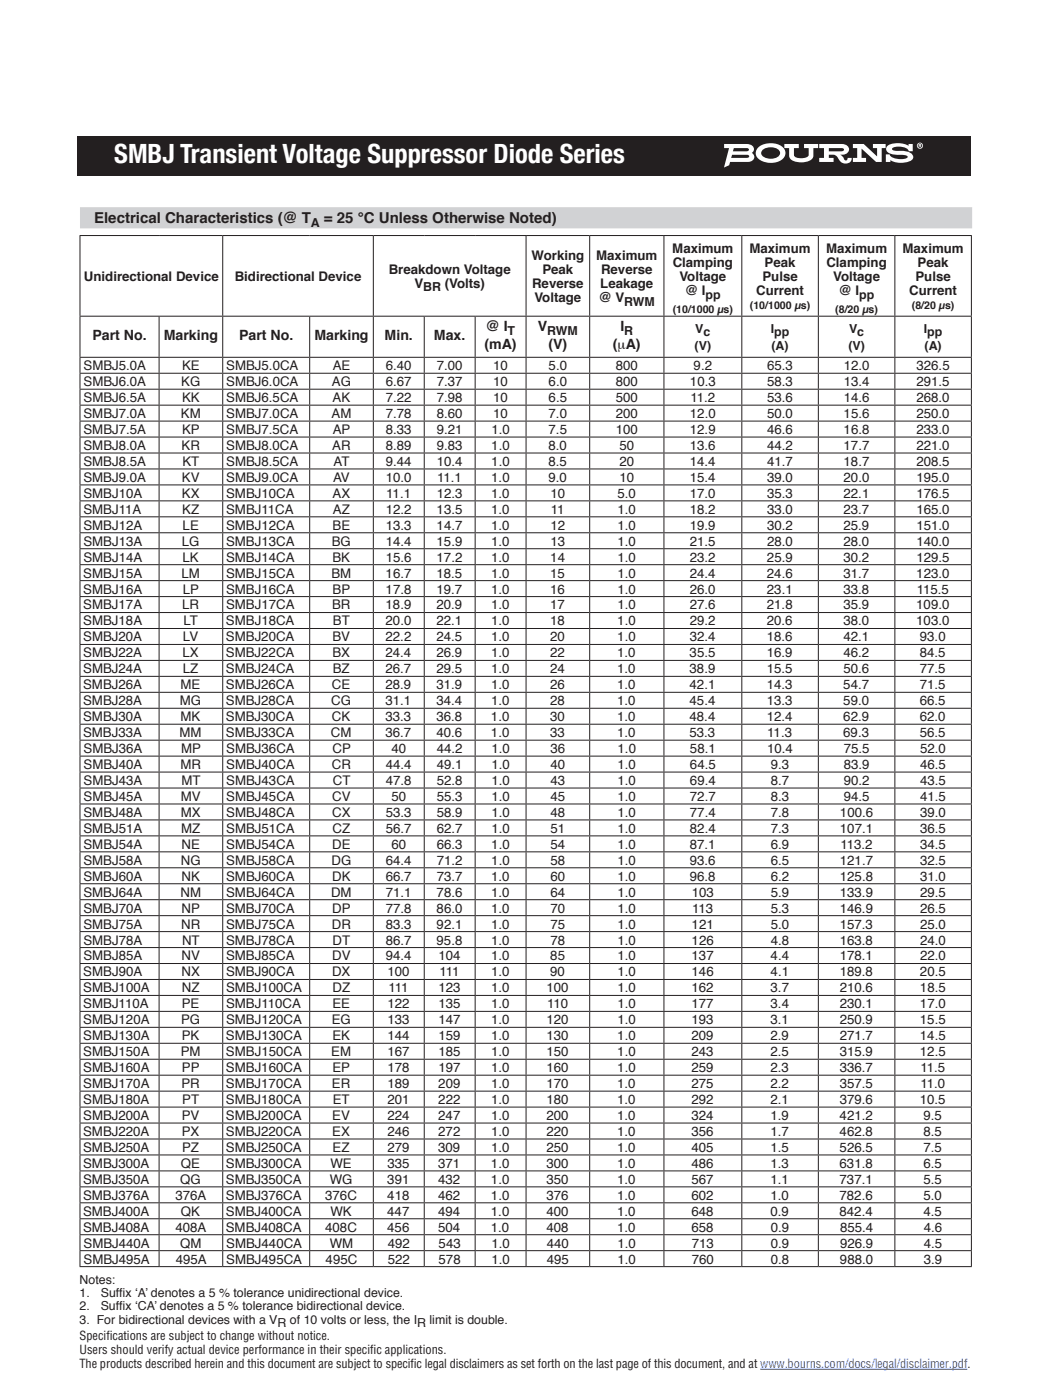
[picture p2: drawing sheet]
<svg xmlns="http://www.w3.org/2000/svg" width="210mm" height="279mm" viewBox="0 0 210 279" stroke-linecap="round" stroke-linejoin="round" font-family="sans-serif">
<path d="M15.4 27.2h178.4v7.9h-178.4z" fill="#231f20"/>
<path d="M16 43.5h178" fill="none" stroke="#d1d2d4" stroke-width="4.2" stroke-linecap="butt"/>
<g fill="none" stroke="#231f20" stroke-width=".2">
<path d="M15.9 47h178.1M16 47.1v15.9M44.4 47.1v15.9M74.5 47.1v15.9M105 47.1v15.9M117.7 47.1v15.9M132.5 47.1v15.9M148 47.1v15.9M163.3 47.1v15.9M178.6 47.1v15.9M193.9 47.1v15.9M15.9 63.1h178.1"/>
<path d="M15.9 71.3h178.1M15.9 74.5h178.1M15.9 77.7h178.1M16 63.2v8M16 71.4v3M16 74.6v3M16 77.8v3M31.7 63.2v8M31.7 71.4v3M31.7 74.6v3M31.7 77.8v3M44.4 63.2v8"/>
<path d="M44.4 71.4v3M44.4 74.6v3M44.4 77.8v3M61.8 63.2v8M61.8 71.4v3M61.8 74.6v3M61.8 77.8v3M74.5 63.2v8M74.5 71.4v3M74.5 74.6v3M74.5 77.8v3M84.7 63.2v8"/>
<path d="M84.7 71.4v3M84.7 74.6v3M84.7 77.8v3M94.8 63.2v8M94.8 71.4v3M94.8 74.6v3M94.8 77.8v3M105 63.2v8M105 71.4v3M105 74.6v3M105 77.8v3M117.7 63.2v8"/>
<path d="M117.7 71.4v3M117.7 74.6v3M117.7 77.8v3M132.5 63.2v8M132.5 71.4v3M132.5 74.6v3M132.5 77.8v3M148 63.2v8M148 71.4v3M148 74.6v3M148 77.8v3M163.3 63.2v8"/>
<path d="M163.3 71.4v3M163.3 74.6v3M163.3 77.8v3M178.6 63.2v8M178.6 71.4v3M178.6 74.6v3M178.6 77.8v3M193.9 63.2v8M193.9 71.4v3M193.9 74.6v3M193.9 77.8v3M15.9 80.9h178.1"/>
<path d="M15.9 84h178.1M15.9 87.2h178.1M15.9 90.4h178.1M15.9 93.6h178.1M15.9 96.8h178.1M15.9 100h178.1M16 80.9v3.1M16 84.1v3M16 87.3v3M16 90.5v3M16 93.7v3M16 96.9v3"/>
<path d="M31.7 80.9v3.1M31.7 84.1v3M31.7 87.3v3M31.7 90.5v3M31.7 93.7v3M31.7 96.9v3M44.4 80.9v3.1M44.4 84.1v3M44.4 87.3v3M44.4 90.5v3M44.4 93.7v3M44.4 96.9v3"/>
<path d="M61.8 80.9v3.1M61.8 84.1v3M61.8 87.3v3M61.8 90.5v3M61.8 93.7v3M61.8 96.9v3M74.5 80.9v3.1M74.5 84.1v3M74.5 87.3v3M74.5 90.5v3M74.5 93.7v3M74.5 96.9v3"/>
<path d="M84.7 80.9v3.1M84.7 84.1v3M84.7 87.3v3M84.7 90.5v3M84.7 93.7v3M84.7 96.9v3M94.8 80.9v3.1M94.8 84.1v3M94.8 87.3v3M94.8 90.5v3M94.8 93.7v3M94.8 96.9v3"/>
<path d="M105 80.9v3.1M105 84.1v3M105 87.3v3M105 90.5v3M105 93.7v3M105 96.9v3M117.7 80.9v3.1M117.7 84.1v3M117.7 87.3v3M117.7 90.5v3M117.7 93.7v3M117.7 96.9v3"/>
<path d="M132.5 80.9v3.1M132.5 84.1v3M132.5 87.3v3M132.5 90.5v3M132.5 93.7v3M132.5 96.9v3M148 80.9v3.1M148 84.1v3M148 87.3v3M148 90.5v3M148 93.7v3M148 96.9v3"/>
<path d="M163.3 80.9v3.1M163.3 84.1v3M163.3 87.3v3M163.3 90.5v3M163.3 93.7v3M163.3 96.9v3M178.6 80.9v3.1M178.6 84.1v3M178.6 87.3v3M178.6 90.5v3M178.6 93.7v3M178.6 96.9v3"/>
<path d="M193.9 80.9v3.1M193.9 84.1v3M193.9 87.3v3M193.9 90.5v3M193.9 93.7v3M193.9 96.9v3M15.9 103.1h178.1M15.9 106.3h178.1M15.9 109.5h178.1M15.9 112.7h178.1M15.9 115.9h178.1M15.9 119.1h178.1"/>
<path d="M16 100v3.1M16 103.2v3M16 106.4v3M16 109.6v3M16 112.8v3M16 116v3M16 119.2v3M31.7 100v3.1M31.7 103.2v3M31.7 106.4v3M31.7 109.6v3M31.7 112.8v3"/>
<path d="M31.7 116v3M31.7 119.2v3M44.4 100v3.1M44.4 103.2v3M44.4 106.4v3M44.4 109.6v3M44.4 112.8v3M44.4 116v3M44.4 119.2v3M61.8 100v3.1M61.8 103.2v3M61.8 106.4v3"/>
<path d="M61.8 109.6v3M61.8 112.8v3M61.8 116v3M61.8 119.2v3M74.5 100v3.1M74.5 103.2v3M74.5 106.4v3M74.5 109.6v3M74.5 112.8v3M74.5 116v3M74.5 119.2v3M84.7 100v3.1"/>
<path d="M84.7 103.2v3M84.7 106.4v3M84.7 109.6v3M84.7 112.8v3M84.7 116v3M84.7 119.2v3M94.8 100v3.1M94.8 103.2v3M94.8 106.4v3M94.8 109.6v3M94.8 112.8v3M94.8 116v3"/>
<path d="M94.8 119.2v3M105 100v3.1M105 103.2v3M105 106.4v3M105 109.6v3M105 112.8v3M105 116v3M105 119.2v3M117.7 100v3.1M117.7 103.2v3M117.7 106.4v3M117.7 109.6v3"/>
<path d="M117.7 112.8v3M117.7 116v3M117.7 119.2v3M132.5 100v3.1M132.5 103.2v3M132.5 106.4v3M132.5 109.6v3M132.5 112.8v3M132.5 116v3M132.5 119.2v3M148 100v3.1M148 103.2v3"/>
<path d="M148 106.4v3M148 109.6v3M148 112.8v3M148 116v3M148 119.2v3M163.3 100v3.1M163.3 103.2v3M163.3 106.4v3M163.3 109.6v3M163.3 112.8v3M163.3 116v3M163.3 119.2v3"/>
<path d="M178.6 100v3.1M178.6 103.2v3M178.6 106.4v3M178.6 109.6v3M178.6 112.8v3M178.6 116v3M178.6 119.2v3M193.9 100v3.1M193.9 103.2v3M193.9 106.4v3M193.9 109.6v3M193.9 112.8v3"/>
<path d="M193.9 116v3M193.9 119.2v3M15.9 122.2h178.1M15.9 125.4h178.1M15.9 128.6h178.1M15.9 131.8h178.1M15.9 135h178.1M15.9 138.2h178.1M16 122.3v3M16 125.5v3M16 128.7v3M16 131.9v3"/>
<path d="M16 135.1v3M16 138.3v3M31.7 122.3v3M31.7 125.5v3M31.7 128.7v3M31.7 131.9v3M31.7 135.1v3M31.7 138.3v3M44.4 122.3v3M44.4 125.5v3M44.4 128.7v3M44.4 131.9v3"/>
<path d="M44.4 135.1v3M44.4 138.3v3M61.8 122.3v3M61.8 125.5v3M61.8 128.7v3M61.8 131.9v3M61.8 135.1v3M61.8 138.3v3M74.5 122.3v3M74.5 125.5v3M74.5 128.7v3M74.5 131.9v3"/>
<path d="M74.5 135.1v3M74.5 138.3v3M84.7 122.3v3M84.7 125.5v3M84.7 128.7v3M84.7 131.9v3M84.7 135.1v3M84.7 138.3v3M94.8 122.3v3M94.8 125.5v3M94.8 128.7v3M94.8 131.9v3"/>
<path d="M94.8 135.1v3M94.8 138.3v3M105 122.3v3M105 125.5v3M105 128.7v3M105 131.9v3M105 135.1v3M105 138.3v3M117.7 122.3v3M117.7 125.5v3M117.7 128.7v3M117.7 131.9v3"/>
<path d="M117.7 135.1v3M117.7 138.3v3M132.5 122.3v3M132.5 125.5v3M132.5 128.7v3M132.5 131.9v3M132.5 135.1v3M132.5 138.3v3M148 122.3v3M148 125.5v3M148 128.7v3M148 131.9v3"/>
<path d="M148 135.1v3M148 138.3v3M163.3 122.3v3M163.3 125.5v3M163.3 128.7v3M163.3 131.9v3M163.3 135.1v3M163.3 138.3v3M178.6 122.3v3M178.6 125.5v3M178.6 128.7v3M178.6 131.9v3"/>
<path d="M178.6 135.1v3M178.6 138.3v3M193.9 122.3v3M193.9 125.5v3M193.9 128.7v3M193.9 131.9v3M193.9 135.1v3M193.9 138.3v3M15.9 141.3h178.1M15.9 144.5h178.1M15.9 147.7h178.1M15.9 150.9h178.1"/>
<path d="M15.9 154.1h178.1M15.9 157.3h178.1M16 141.4v3M16 144.6v3M16 147.8v3M16 151v3M16 154.2v3M16 157.4v3M31.7 141.4v3M31.7 144.6v3M31.7 147.8v3M31.7 151v3"/>
<path d="M31.7 154.2v3M31.7 157.4v3M44.4 141.4v3M44.4 144.6v3M44.4 147.8v3M44.4 151v3M44.4 154.2v3M44.4 157.4v3M61.8 141.4v3M61.8 144.6v3M61.8 147.8v3M61.8 151v3"/>
<path d="M61.8 154.2v3M61.8 157.4v3M74.5 141.4v3M74.5 144.6v3M74.5 147.8v3M74.5 151v3M74.5 154.2v3M74.5 157.4v3M84.7 141.4v3M84.7 144.6v3M84.7 147.8v3M84.7 151v3"/>
<path d="M84.7 154.2v3M84.7 157.4v3M94.8 141.4v3M94.8 144.6v3M94.8 147.8v3M94.8 151v3M94.8 154.2v3M94.8 157.4v3M105 141.4v3M105 144.6v3M105 147.8v3M105 151v3"/>
<path d="M105 154.2v3M105 157.4v3M117.7 141.4v3M117.7 144.6v3M117.7 147.8v3M117.7 151v3M117.7 154.2v3M117.7 157.4v3M132.5 141.4v3M132.5 144.6v3M132.5 147.8v3M132.5 151v3"/>
<path d="M132.5 154.2v3M132.5 157.4v3M148 141.4v3M148 144.6v3M148 147.8v3M148 151v3M148 154.2v3M148 157.4v3M163.3 141.4v3M163.3 144.6v3M163.3 147.8v3M163.3 151v3"/>
<path d="M163.3 154.2v3M163.3 157.4v3M178.6 141.4v3M178.6 144.6v3M178.6 147.8v3M178.6 151v3M178.6 154.2v3M178.6 157.4v3M193.9 141.4v3M193.9 144.6v3M193.9 147.8v3M193.9 151v3"/>
<path d="M193.9 154.2v3M193.9 157.4v3M15.9 160.5h178.1M15.9 163.6h178.1M15.9 166.8h178.1M15.9 170h178.1M15.9 173.2h178.1M15.9 176.4h178.1M15.9 179.6h178.1M16 160.5v3M16 163.7v3M16 166.9v3"/>
<path d="M16 170.1v3M16 173.3v3M16 176.5v3M16 179.6v3.1M31.7 160.5v3M31.7 163.7v3M31.7 166.9v3M31.7 170.1v3M31.7 173.3v3M31.7 176.5v3M31.7 179.6v3.1M44.4 160.5v3"/>
<path d="M44.4 163.7v3M44.4 166.9v3M44.4 170.1v3M44.4 173.3v3M44.4 176.5v3M44.4 179.6v3.1M61.8 160.5v3M61.8 163.7v3M61.8 166.9v3M61.8 170.1v3M61.8 173.3v3M61.8 176.5v3"/>
<path d="M61.8 179.6v3.1M74.5 160.5v3M74.5 163.7v3M74.5 166.9v3M74.5 170.1v3M74.5 173.3v3M74.5 176.5v3M74.5 179.6v3.1M84.7 160.5v3M84.7 163.7v3M84.7 166.9v3M84.7 170.1v3"/>
<path d="M84.7 173.3v3M84.7 176.5v3M84.7 179.6v3.1M94.8 160.5v3M94.8 163.7v3M94.8 166.9v3M94.8 170.1v3M94.8 173.3v3M94.8 176.5v3M94.8 179.6v3.1M105 160.5v3M105 163.7v3"/>
<path d="M105 166.9v3M105 170.1v3M105 173.3v3M105 176.5v3M105 179.6v3.1M117.7 160.5v3M117.7 163.7v3M117.7 166.9v3M117.7 170.1v3M117.7 173.3v3M117.7 176.5v3M117.7 179.6v3.1"/>
<path d="M132.5 160.5v3M132.5 163.7v3M132.5 166.9v3M132.5 170.1v3M132.5 173.3v3M132.5 176.5v3M132.5 179.6v3.1M148 160.5v3M148 163.7v3M148 166.9v3M148 170.1v3M148 173.3v3"/>
<path d="M148 176.5v3M148 179.6v3.1M163.3 160.5v3M163.3 163.7v3M163.3 166.9v3M163.3 170.1v3M163.3 173.3v3M163.3 176.5v3M163.3 179.6v3.1M178.6 160.5v3M178.6 163.7v3M178.6 166.9v3"/>
<path d="M178.6 170.1v3M178.6 173.3v3M178.6 176.5v3M178.6 179.6v3.1M193.9 160.5v3M193.9 163.7v3M193.9 166.9v3M193.9 170.1v3M193.9 173.3v3M193.9 176.5v3M193.9 179.6v3.1M15.9 182.7h178.1"/>
<path d="M15.9 185.9h178.1M15.9 189.1h178.1M15.9 192.3h178.1M15.9 195.5h178.1M15.9 198.7h178.1M16 182.8v3M16 186v3M16 189.2v3M16 192.4v3M16 195.6v3M16 198.7v3.1M31.7 182.8v3"/>
<path d="M31.7 186v3M31.7 189.2v3M31.7 192.4v3M31.7 195.6v3M31.7 198.7v3.1M44.4 182.8v3M44.4 186v3M44.4 189.2v3M44.4 192.4v3M44.4 195.6v3M44.4 198.7v3.1M61.8 182.8v3"/>
<path d="M61.8 186v3M61.8 189.2v3M61.8 192.4v3M61.8 195.6v3M61.8 198.7v3.1M74.5 182.8v3M74.5 186v3M74.5 189.2v3M74.5 192.4v3M74.5 195.6v3M74.5 198.7v3.1M84.7 182.8v3"/>
<path d="M84.7 186v3M84.7 189.2v3M84.7 192.4v3M84.7 195.6v3M84.7 198.7v3.1M94.8 182.8v3M94.8 186v3M94.8 189.2v3M94.8 192.4v3M94.8 195.6v3M94.8 198.7v3.1M105 182.8v3"/>
<path d="M105 186v3M105 189.2v3M105 192.4v3M105 195.6v3M105 198.7v3.1M117.7 182.8v3M117.7 186v3M117.7 189.2v3M117.7 192.4v3M117.7 195.6v3M117.7 198.7v3.1M132.5 182.8v3"/>
<path d="M132.5 186v3M132.5 189.2v3M132.5 192.4v3M132.5 195.6v3M132.5 198.7v3.1M148 182.8v3M148 186v3M148 189.2v3M148 192.4v3M148 195.6v3M148 198.7v3.1M163.3 182.8v3"/>
<path d="M163.3 186v3M163.3 189.2v3M163.3 192.4v3M163.3 195.6v3M163.3 198.7v3.1M178.6 182.8v3M178.6 186v3M178.6 189.2v3M178.6 192.4v3M178.6 195.6v3M178.6 198.7v3.1M193.9 182.8v3"/>
<path d="M193.9 186v3M193.9 189.2v3M193.9 192.4v3M193.9 195.6v3M193.9 198.7v3.1M15.9 201.8h178.1M15.9 205h178.1M15.9 208.2h178.1M15.9 211.4h178.1M15.9 214.6h178.1M15.9 217.8h178.1M16 201.9v3"/>
<path d="M16 205.1v3M16 208.3v3M16 211.5v3M16 214.7v3M16 217.8v3.1M31.7 201.9v3M31.7 205.1v3M31.7 208.3v3M31.7 211.5v3M31.7 214.7v3M31.7 217.8v3.1M44.4 201.9v3"/>
<path d="M44.4 205.1v3M44.4 208.3v3M44.4 211.5v3M44.4 214.7v3M44.4 217.8v3.1M61.8 201.9v3M61.8 205.1v3M61.8 208.3v3M61.8 211.5v3M61.8 214.7v3M61.8 217.8v3.1M74.5 201.9v3"/>
<path d="M74.5 205.1v3M74.5 208.3v3M74.5 211.5v3M74.5 214.7v3M74.5 217.8v3.1M84.7 201.9v3M84.7 205.1v3M84.7 208.3v3M84.7 211.5v3M84.7 214.7v3M84.7 217.8v3.1M94.8 201.9v3"/>
<path d="M94.8 205.1v3M94.8 208.3v3M94.8 211.5v3M94.8 214.7v3M94.8 217.8v3.1M105 201.9v3M105 205.1v3M105 208.3v3M105 211.5v3M105 214.7v3M105 217.8v3.1M117.7 201.9v3"/>
<path d="M117.7 205.1v3M117.7 208.3v3M117.7 211.5v3M117.7 214.7v3M117.7 217.8v3.1M132.5 201.9v3M132.5 205.1v3M132.5 208.3v3M132.5 211.5v3M132.5 214.7v3M132.5 217.8v3.1M148 201.9v3"/>
<path d="M148 205.1v3M148 208.3v3M148 211.5v3M148 214.7v3M148 217.8v3.1M163.3 201.9v3M163.3 205.1v3M163.3 208.3v3M163.3 211.5v3M163.3 214.7v3M163.3 217.8v3.1M178.6 201.9v3"/>
<path d="M178.6 205.1v3M178.6 208.3v3M178.6 211.5v3M178.6 214.7v3M178.6 217.8v3.1M193.9 201.9v3M193.9 205.1v3M193.9 208.3v3M193.9 211.5v3M193.9 214.7v3M193.9 217.8v3.1M15.9 220.9h178.1"/>
<path d="M15.9 224.1h178.1M15.9 227.3h178.1M15.9 230.5h178.1M15.9 233.7h178.1M15.9 236.9h178.1M16 221v3M16 224.2v3M16 227.4v3M16 230.6v3M16 233.8v3M16 237v3M31.7 221v3"/>
<path d="M31.7 224.2v3M31.7 227.4v3M31.7 230.6v3M31.7 233.8v3M31.7 237v3M44.4 221v3M44.4 224.2v3M44.4 227.4v3M44.4 230.6v3M44.4 233.8v3M44.4 237v3M61.8 221v3"/>
<path d="M61.8 224.2v3M61.8 227.4v3M61.8 230.6v3M61.8 233.8v3M61.8 237v3M74.5 221v3M74.5 224.2v3M74.5 227.4v3M74.5 230.6v3M74.5 233.8v3M74.5 237v3M84.7 221v3"/>
<path d="M84.7 224.2v3M84.7 227.4v3M84.7 230.6v3M84.7 233.8v3M84.7 237v3M94.8 221v3M94.8 224.2v3M94.8 227.4v3M94.8 230.6v3M94.8 233.8v3M94.8 237v3M105 221v3"/>
<path d="M105 224.2v3M105 227.4v3M105 230.6v3M105 233.8v3M105 237v3M117.7 221v3M117.7 224.2v3M117.7 227.4v3M117.7 230.6v3M117.7 233.8v3M117.7 237v3M132.5 221v3"/>
<path d="M132.5 224.2v3M132.5 227.4v3M132.5 230.6v3M132.5 233.8v3M132.5 237v3M148 221v3M148 224.2v3M148 227.4v3M148 230.6v3M148 233.8v3M148 237v3M163.3 221v3"/>
<path d="M163.3 224.2v3M163.3 227.4v3M163.3 230.6v3M163.3 233.8v3M163.3 237v3M178.6 221v3M178.6 224.2v3M178.6 227.4v3M178.6 230.6v3M178.6 233.8v3M178.6 237v3M193.9 221v3"/>
<path d="M193.9 224.2v3M193.9 227.4v3M193.9 230.6v3M193.9 233.8v3M193.9 237v3M15.9 240h178.1M15.9 243.2h178.1M15.9 246.4h178.1M15.9 249.6h178.1M15.9 252.8h178.1M16 240.1v3M16 243.3v3"/>
<path d="M16 246.5v3M16 249.7v3M31.7 240.1v3M31.7 243.3v3M31.7 246.5v3M31.7 249.7v3M44.4 240.1v3M44.4 243.3v3M44.4 246.5v3M44.4 249.7v3M61.8 240.1v3M61.8 243.3v3"/>
<path d="M61.8 246.5v3M61.8 249.7v3M74.5 240.1v3M74.5 243.3v3M74.5 246.5v3M74.5 249.7v3M84.7 240.1v3M84.7 243.3v3M84.7 246.5v3M84.7 249.7v3M94.8 240.1v3M94.8 243.3v3"/>
<path d="M94.8 246.5v3M94.8 249.7v3M105 240.1v3M105 243.3v3M105 246.5v3M105 249.7v3M117.7 240.1v3M117.7 243.3v3M117.7 246.5v3M117.7 249.7v3M132.5 240.1v3M132.5 243.3v3"/>
<path d="M132.5 246.5v3M132.5 249.7v3M148 240.1v3M148 243.3v3M148 246.5v3M148 249.7v3M163.3 240.1v3M163.3 243.3v3M163.3 246.5v3M163.3 249.7v3M178.6 240.1v3M178.6 243.3v3"/>
<path d="M178.6 246.5v3M178.6 249.7v3M193.9 240.1v3M193.9 243.3v3M193.9 246.5v3M193.9 249.7v3"/>
</g>
<g fill="#fff">
<path d="M156.5 28.7h2.9v.9h-1v1.3a1.59 1.59 0 0 0 1.9 .7 1.04 1.04 0 0 0 1.1-.7v-1.3h-.9v-.9h2.8v.9h-1v1.5a2.1 2.1 0 0 1-2.3 1.3 2.91 2.91 0 0 1-2.4-.9l-.1-1.9h-1z"/>
<path d="M170.2 28.7h2.2l2.6 2.5v-1.6h-.8v-.9h2.5v.9h-.7v2.7h-1.2l-2.9-2.6v1.8h.9v.8h-2.6v-.8h.9v-1.9h-.9z"/>
<path d="M177.3 29a4.5 4.5 0 0 1 4 .1v-.4h.9v1.5h-.8a2.21 2.21 0 0 0-2.7-.9l-.6 .3-.1 .2 .5 .3h1.1a2.68 2.68 0 0 1 2.6 1 .91 .91 0 0 1-.8 1.1 4.4 4.4 0 0 1-3.7-.3v.4h-.9v-1.5h.7a2.17 2.17 0 0 0 2.3 1l1.1-.2 .3-.3a2.62 2.62 0 0 0-2.3-.4 2.54 2.54 0 0 1-1.9-.7l-.2-.5 .2-.4z"/>
<path d="M183.5 28.9v.1h.2v-.1zM183.3 28.8h.5l-.1 .3 .2 .3h-.2l-.1-.2-.1 .2h-.2zM183.1 29.1a.5 .5 0 0 0 1 0 .5 .5 0 0 0-1 0zM183 29.1a.61 .61 0 0 1 1.2 0 .61 .61 0 0 1-1.2 0z"/>
<path d="M146.1 30.9h3h.2l.2 .3-.2 .3h-.4h-3zM146.5 29.6h2.6l.4 .2-.2 .3-.4 .1h-2.6zM144.5 28.7v.9h1l-1 3.8 1-.4 .2-.7h3.6a.99 .99 0 0 0 1.1-.6 .99 .99 0 0 0-.4-1.2 .93 .93 0 0 0 .4-1 .93 .93 0 0 0-.9-.7z"/>
<path d="M152.2 29.9a2.59 2.59 0 0 1 3.4 .3 1.1 1.1 0 0 1-1.2 1.4 2 2 0 0 1-2.5-1zM151.4 29.3a1.58 1.58 0 0 0-.5 1.6 1.58 1.58 0 0 0 1.1 1.2 3.8 3.8 0 0 0 4.5-.7 1.72 1.72 0 0 0-1.3-2.6 4.2 4.2 0 0 0-3.8 .5z"/>
<path d="M165.4 29.6h2.6l.4 .2-.2 .3-.4 .1h-2.4zM163.5 28.7v.9h.9v1.9h-.9v.8h2.9v-.8h-1v-.6a1.55 1.55 0 0 1 2 1 1.42 1.42 0 0 0 1.3 .7 1.42 1.42 0 0 0 1.3-.7v-.4h-.8l-.1 .3-.3 .2a.59 .59 0 0 1-.5-.6l-.6-.5a1.27 1.27 0 0 0 1.7-1.4 1.39 1.39 0 0 0-1.4-.8z"/>
</g>
<path d="M151.7 273.3h41.4" fill="none" stroke="#0042f4" stroke-width=".2"/>
<text font-size="5.3" fill="#fff" x="22.8" y="32.6">SMBJ Transient Voltage Suppressor Diode Series</text>
<g font-size="3" fill="#231f20">
<text x="18.8" y="44.5">Electrical Characteristics (@ T</text>
<text x="64.7" y="44.5">= 25 °C Unless Otherwise Noted)</text>
</g>
<g font-size="2.8" fill="#231f20">
<text x="18.4" y="67.9">Part No.</text>
<text x="32.7" y="67.9">Marking</text>
<text x="47.7" y="67.9">Part No.</text>
<text x="62.7" y="67.9">Marking</text>
<text x="76.8" y="67.9">Min.</text>
<text x="86.6" y="67.9">Max.</text>
<text x="96.7" y="69.7">(mA)</text>
<text x="97" y="66.1">@ I</text>
<text x="107.3" y="66.1">V</text>
<text x="109.5" y="69.7">(V)</text>
<text x="122.3" y="69.7">(μA)</text>
<text x="123.8" y="66.1">I</text>
</g>
<g font-size="2.6" fill="#231f20">
<text x="106.1" y="51.8">Working</text>
<text x="119" y="51.8">Maximum</text>
<text x="134.2" y="50.4">Maximum</text>
<text x="134.2" y="53.2">Clamping</text>
<text x="149.6" y="50.4">Maximum</text>
<text x="152.6" y="53.2">Peak</text>
<text x="164.9" y="50.4">Maximum</text>
<text x="164.9" y="53.2">Clamping</text>
<text x="180.1" y="50.4">Maximum</text>
<text x="183.1" y="53.2">Peak</text>
<text x="16.8" y="56">Unidirectional Device</text>
<text x="46.8" y="56">Bidirectional Device</text>
<text x="77.6" y="54.6">Breakdown Voltage</text>
<text x="82.7" y="57.5">V</text>
<text x="88.8" y="57.5">(Volts)</text>
<text x="106.2" y="57.5">Reverse</text>
<text x="108.2" y="54.6">Peak</text>
<text x="119.8" y="57.5">Leakage</text>
<text x="119.9" y="54.6">Reverse</text>
<text x="135.6" y="56">Voltage</text>
<text x="136.7" y="58.9">@ I</text>
<text x="150.9" y="58.9">Current</text>
<text x="152.2" y="56">Pulse</text>
<text x="166.3" y="56">Voltage</text>
<text x="167.4" y="58.9">@ I</text>
<text x="181.4" y="58.9">Current</text>
<text x="182.7" y="56">Pulse</text>
<text x="106.7" y="60.3">Voltage</text>
<text x="119.5" y="60.3">@ V</text>
<text x="16.7" y="77.1">SMBJ6.0A</text>
<text x="16.7" y="73.9">SMBJ5.0A</text>
<text x="36.2" y="77.1">KG</text>
<text x="36.3" y="73.9">KE</text>
<text x="45.2" y="77.1">SMBJ6.0CA</text>
<text x="45.2" y="73.9">SMBJ5.0CA</text>
<text x="66.2" y="77.1">AG</text>
<text x="66.4" y="73.9">AE</text>
<text x="77" y="77.1">6.67</text>
<text x="77" y="73.9">6.40</text>
<text x="87.2" y="77.1">7.37</text>
<text x="87.2" y="73.9">7.00</text>
<text x="98.4" y="77.1">10</text>
<text x="98.4" y="73.9">10</text>
<text x="109.5" y="77.1">6.0</text>
<text x="109.5" y="73.9">5.0</text>
<text x="122.9" y="77.1">800</text>
<text x="122.9" y="73.9">800</text>
<text x="137.7" y="77.1">10.3</text>
<text x="138.4" y="73.9">9.2</text>
<text x="153.1" y="77.1">58.3</text>
<text x="153.1" y="73.9">65.3</text>
<text x="168.4" y="77.1">13.4</text>
<text x="168.4" y="73.9">12.0</text>
<text x="182.9" y="77.1">291.5</text>
<text x="182.9" y="73.9">326.5</text>
<text x="16.7" y="83.4">SMBJ7.0A</text>
<text x="16.7" y="80.3">SMBJ6.5A</text>
<text x="36.1" y="83.4">KM</text>
<text x="36.3" y="80.3">KK</text>
<text x="45.1" y="83.4">SMBJ7.0CA</text>
<text x="45.2" y="80.3">SMBJ6.5CA</text>
<text x="66.2" y="83.4">AM</text>
<text x="66.4" y="80.3">AK</text>
<text x="77" y="83.4">7.78</text>
<text x="77" y="80.3">7.22</text>
<text x="87.2" y="83.4">8.60</text>
<text x="87.2" y="80.3">7.98</text>
<text x="98.4" y="83.4">10</text>
<text x="98.4" y="80.3">10</text>
<text x="109.5" y="83.4">7.0</text>
<text x="109.5" y="80.3">6.5</text>
<text x="122.9" y="83.4">200</text>
<text x="122.9" y="80.3">500</text>
<text x="137.7" y="83.4">12.0</text>
<text x="137.8" y="80.3">11.2</text>
<text x="153.1" y="83.4">50.0</text>
<text x="153.1" y="80.3">53.6</text>
<text x="168.4" y="83.4">15.6</text>
<text x="168.4" y="80.3">14.6</text>
<text x="182.9" y="83.4">250.0</text>
<text x="182.9" y="80.3">268.0</text>
<text x="16.7" y="89.8">SMBJ8.0A</text>
<text x="16.7" y="86.6">SMBJ7.5A</text>
<text x="36.2" y="89.8">KR</text>
<text x="36.3" y="86.6">KP</text>
<text x="45.1" y="89.8">SMBJ8.0CA</text>
<text x="45.1" y="86.6">SMBJ7.5CA</text>
<text x="66.3" y="89.8">AR</text>
<text x="66.4" y="86.6">AP</text>
<text x="77" y="89.8">8.89</text>
<text x="77" y="86.6">8.33</text>
<text x="87.2" y="89.8">9.83</text>
<text x="87.2" y="86.6">9.21</text>
<text x="98.1" y="89.8">1.0</text>
<text x="98.1" y="86.6">1.0</text>
<text x="109.5" y="89.8">8.0</text>
<text x="109.5" y="86.6">7.5</text>
<text x="122.9" y="86.6">100</text>
<text x="123.6" y="89.8">50</text>
<text x="137.7" y="89.8">13.6</text>
<text x="137.7" y="86.6">12.9</text>
<text x="153.1" y="89.8">44.2</text>
<text x="153.1" y="86.6">46.6</text>
<text x="168.4" y="89.8">17.7</text>
<text x="168.4" y="86.6">16.8</text>
<text x="182.9" y="89.8">221.0</text>
<text x="182.9" y="86.6">233.0</text>
<text x="16.7" y="93">SMBJ8.5A</text>
<text x="36.4" y="93">KT</text>
<text x="45.1" y="93">SMBJ8.5CA</text>
<text x="66.6" y="93">AT</text>
<text x="77" y="93">9.44</text>
<text x="87.2" y="93">10.4</text>
<text x="98" y="93">1.0</text>
<text x="109.5" y="93">8.5</text>
<text x="123.6" y="93">20</text>
<text x="137.7" y="93">14.4</text>
<text x="153.1" y="93">41.7</text>
<text x="168.4" y="93">18.7</text>
<text x="182.9" y="93">208.5</text>
<text x="16.6" y="99.4">SMBJ10A</text>
<text x="16.6" y="96.2">SMBJ9.0A</text>
<text x="36.3" y="99.4">KX</text>
<text x="36.3" y="96.2">KV</text>
<text x="45.1" y="99.4">SMBJ10CA</text>
<text x="45.1" y="96.2">SMBJ9.0CA</text>
<text x="66.4" y="99.4">AX</text>
<text x="66.5" y="96.2">AV</text>
<text x="77" y="96.2">10.0</text>
<text x="77.1" y="99.4">11.1</text>
<text x="87.1" y="99.4">12.3</text>
<text x="87.2" y="96.2">11.1</text>
<text x="98" y="99.4">1.0</text>
<text x="98" y="96.2">1.0</text>
<text x="109.5" y="96.2">9.0</text>
<text x="109.8" y="99.4">10</text>
<text x="123.2" y="99.4">5.0</text>
<text x="123.6" y="96.2">10</text>
<text x="137.7" y="99.4">17.0</text>
<text x="137.7" y="96.2">15.4</text>
<text x="153.1" y="99.4">35.3</text>
<text x="153.1" y="96.2">39.0</text>
<text x="168.4" y="99.4">22.1</text>
<text x="168.4" y="96.2">20.0</text>
<text x="182.9" y="99.4">176.5</text>
<text x="182.9" y="96.2">195.0</text>
<text x="16.6" y="105.7">SMBJ12A</text>
<text x="16.6" y="102.5">SMBJ11A</text>
<text x="36.4" y="102.5">KZ</text>
<text x="36.5" y="105.7">LE</text>
<text x="45.1" y="105.7">SMBJ12CA</text>
<text x="45.1" y="102.5">SMBJ11CA</text>
<text x="66.4" y="105.7">BE</text>
<text x="66.4" y="102.5">AZ</text>
<text x="77" y="105.7">13.3</text>
<text x="77" y="102.5">12.2</text>
<text x="87.1" y="105.7">14.7</text>
<text x="87.1" y="102.5">13.5</text>
<text x="98" y="105.7">1.0</text>
<text x="98" y="102.5">1.0</text>
<text x="109.8" y="105.7">12</text>
<text x="109.9" y="102.5">11</text>
<text x="123.2" y="105.7">1.0</text>
<text x="123.2" y="102.5">1.0</text>
<text x="137.7" y="105.7">19.9</text>
<text x="137.7" y="102.5">18.2</text>
<text x="153.1" y="105.7">30.2</text>
<text x="153.1" y="102.5">33.0</text>
<text x="168.3" y="105.7">25.9</text>
<text x="168.4" y="102.5">23.7</text>
<text x="182.9" y="105.7">151.0</text>
<text x="182.9" y="102.5">165.0</text>
<text x="16.6" y="112.1">SMBJ14A</text>
<text x="16.6" y="108.9">SMBJ13A</text>
<text x="36.3" y="108.9">LG</text>
<text x="36.4" y="112.1">LK</text>
<text x="45.1" y="112.1">SMBJ14CA</text>
<text x="45.1" y="108.9">SMBJ13CA</text>
<text x="66.2" y="108.9">BG</text>
<text x="66.4" y="112.1">BK</text>
<text x="77" y="112.1">15.6</text>
<text x="77" y="108.9">14.4</text>
<text x="87.1" y="112.1">17.2</text>
<text x="87.1" y="108.9">15.9</text>
<text x="98" y="112.1">1.0</text>
<text x="98" y="108.9">1.0</text>
<text x="109.8" y="112.1">14</text>
<text x="109.8" y="108.9">13</text>
<text x="123.2" y="112.1">1.0</text>
<text x="123.2" y="108.9">1.0</text>
<text x="137.7" y="112.1">23.2</text>
<text x="137.7" y="108.9">21.5</text>
<text x="153.1" y="112.1">25.9</text>
<text x="153.1" y="108.9">28.0</text>
<text x="168.3" y="112.1">30.2</text>
<text x="168.3" y="108.9">28.0</text>
<text x="182.9" y="112.1">129.5</text>
<text x="182.9" y="108.9">140.0</text>
<text x="16.6" y="118.5">SMBJ16A</text>
<text x="16.6" y="115.3">SMBJ15A</text>
<text x="36.2" y="115.3">LM</text>
<text x="36.5" y="118.5">LP</text>
<text x="45.1" y="118.5">SMBJ16CA</text>
<text x="45.1" y="115.3">SMBJ15CA</text>
<text x="66.1" y="115.3">BM</text>
<text x="66.4" y="118.5">BP</text>
<text x="77" y="118.5">17.8</text>
<text x="77" y="115.3">16.7</text>
<text x="87.1" y="118.5">19.7</text>
<text x="87.1" y="115.3">18.5</text>
<text x="98" y="118.5">1.0</text>
<text x="98" y="115.3">1.0</text>
<text x="109.8" y="118.5">16</text>
<text x="109.8" y="115.3">15</text>
<text x="123.2" y="118.5">1.0</text>
<text x="123.2" y="115.3">1.0</text>
<text x="137.6" y="118.5">26.0</text>
<text x="137.7" y="115.3">24.4</text>
<text x="153.1" y="118.5">23.1</text>
<text x="153.1" y="115.3">24.6</text>
<text x="168.3" y="118.5">33.8</text>
<text x="168.3" y="115.3">31.7</text>
<text x="182.9" y="115.3">123.0</text>
<text x="183" y="118.5">115.5</text>
<text x="16.6" y="124.8">SMBJ18A</text>
<text x="16.6" y="121.6">SMBJ17A</text>
<text x="36.4" y="121.6">LR</text>
<text x="36.6" y="124.8">LT</text>
<text x="45.1" y="124.8">SMBJ18CA</text>
<text x="45.1" y="121.6">SMBJ17CA</text>
<text x="66.3" y="121.6">BR</text>
<text x="66.4" y="124.8">BT</text>
<text x="77" y="124.8">20.0</text>
<text x="77" y="121.6">18.9</text>
<text x="87.1" y="124.8">22.1</text>
<text x="87.1" y="121.6">20.9</text>
<text x="98" y="124.8">1.0</text>
<text x="98" y="121.6">1.0</text>
<text x="109.8" y="124.8">18</text>
<text x="109.8" y="121.6">17</text>
<text x="123.2" y="124.8">1.0</text>
<text x="123.2" y="121.6">1.0</text>
<text x="137.6" y="124.8">29.2</text>
<text x="137.6" y="121.6">27.6</text>
<text x="153.1" y="124.8">20.6</text>
<text x="153.1" y="121.6">21.8</text>
<text x="168.3" y="124.8">38.0</text>
<text x="168.3" y="121.6">35.9</text>
<text x="182.9" y="124.8">103.0</text>
<text x="182.9" y="121.6">109.0</text>
<text x="16.6" y="131.2">SMBJ22A</text>
<text x="16.6" y="128">SMBJ20A</text>
<text x="36.4" y="131.2">LX</text>
<text x="36.5" y="128">LV</text>
<text x="45.1" y="131.2">SMBJ22CA</text>
<text x="45.1" y="128">SMBJ20CA</text>
<text x="66.3" y="131.2">BX</text>
<text x="66.3" y="128">BV</text>
<text x="76.9" y="131.2">24.4</text>
<text x="77" y="128">22.2</text>
<text x="87.1" y="131.2">26.9</text>
<text x="87.1" y="128">24.5</text>
<text x="98" y="131.2">1.0</text>
<text x="98" y="128">1.0</text>
<text x="109.8" y="131.2">22</text>
<text x="109.8" y="128">20</text>
<text x="123.2" y="131.2">1.0</text>
<text x="123.2" y="128">1.0</text>
<text x="137.6" y="131.2">35.5</text>
<text x="137.6" y="128">32.4</text>
<text x="153" y="131.2">16.9</text>
<text x="153" y="128">18.6</text>
<text x="168.3" y="131.2">46.2</text>
<text x="168.3" y="128">42.1</text>
<text x="183.6" y="131.2">84.5</text>
<text x="183.6" y="128">93.0</text>
<text x="16.6" y="137.5">SMBJ26A</text>
<text x="16.6" y="134.4">SMBJ24A</text>
<text x="36" y="137.5">ME</text>
<text x="36.5" y="134.4">LZ</text>
<text x="45.1" y="137.5">SMBJ26CA</text>
<text x="45.1" y="134.4">SMBJ24CA</text>
<text x="66.2" y="137.5">CE</text>
<text x="66.4" y="134.4">BZ</text>
<text x="76.9" y="137.5">28.9</text>
<text x="76.9" y="134.4">26.7</text>
<text x="87.1" y="137.5">31.9</text>
<text x="87.1" y="134.4">29.5</text>
<text x="98" y="137.5">1.0</text>
<text x="98" y="134.4">1.0</text>
<text x="109.8" y="137.5">26</text>
<text x="109.8" y="134.4">24</text>
<text x="123.2" y="137.5">1.0</text>
<text x="123.2" y="134.4">1.0</text>
<text x="137.6" y="137.5">42.1</text>
<text x="137.6" y="134.4">38.9</text>
<text x="153" y="137.5">14.3</text>
<text x="153" y="134.4">15.5</text>
<text x="168.3" y="137.5">54.7</text>
<text x="168.3" y="134.4">50.6</text>
<text x="183.6" y="137.5">71.5</text>
<text x="183.6" y="134.4">77.5</text>
<text x="16.6" y="143.9">SMBJ30A</text>
<text x="16.6" y="140.7">SMBJ28A</text>
<text x="35.9" y="140.7">MG</text>
<text x="36" y="143.9">MK</text>
<text x="45.1" y="143.9">SMBJ30CA</text>
<text x="45.1" y="140.7">SMBJ28CA</text>
<text x="66.1" y="140.7">CG</text>
<text x="66.2" y="143.9">CK</text>
<text x="76.9" y="143.9">33.3</text>
<text x="76.9" y="140.7">31.1</text>
<text x="87.1" y="143.9">36.8</text>
<text x="87.1" y="140.7">34.4</text>
<text x="98" y="143.9">1.0</text>
<text x="98" y="140.7">1.0</text>
<text x="109.8" y="143.9">30</text>
<text x="109.8" y="140.7">28</text>
<text x="123.2" y="143.9">1.0</text>
<text x="123.2" y="140.7">1.0</text>
<text x="137.6" y="143.9">48.4</text>
<text x="137.6" y="140.7">45.4</text>
<text x="153" y="143.9">12.4</text>
<text x="153" y="140.7">13.3</text>
<text x="168.3" y="143.9">62.9</text>
<text x="168.3" y="140.7">59.0</text>
<text x="183.6" y="143.9">62.0</text>
<text x="183.6" y="140.7">66.5</text>
<text x="16.6" y="147.1">SMBJ33A</text>
<text x="35.8" y="147.1">MM</text>
<text x="45.1" y="147.1">SMBJ33CA</text>
<text x="66" y="147.1">CM</text>
<text x="76.9" y="147.1">36.7</text>
<text x="87.1" y="147.1">40.6</text>
<text x="98" y="147.1">1.0</text>
<text x="109.8" y="147.1">33</text>
<text x="123.2" y="147.1">1.0</text>
<text x="137.6" y="147.1">53.3</text>
<text x="153.1" y="147.1">11.3</text>
<text x="168.3" y="147.1">69.3</text>
<text x="183.6" y="147.1">56.5</text>
<text x="16.7" y="150.3">SMBJ36A</text>
<text x="16.7" y="153.5">SMBJ40A</text>
<text x="36" y="153.5">MR</text>
<text x="36.1" y="150.3">MP</text>
<text x="45.2" y="153.5">SMBJ40CA</text>
<text x="45.2" y="150.3">SMBJ36CA</text>
<text x="66.2" y="153.5">CR</text>
<text x="66.3" y="150.3">CP</text>
<text x="77" y="153.5">44.4</text>
<text x="78.1" y="150.3">40</text>
<text x="87.2" y="153.5">49.1</text>
<text x="87.2" y="150.3">44.2</text>
<text x="98.1" y="153.5">1.0</text>
<text x="98.1" y="150.3">1.0</text>
<text x="109.9" y="153.5">40</text>
<text x="109.9" y="150.3">36</text>
<text x="123.3" y="153.5">1.0</text>
<text x="123.3" y="150.3">1.0</text>
<text x="137.7" y="153.5">64.5</text>
<text x="137.7" y="150.3">58.1</text>
<text x="153.1" y="150.3">10.4</text>
<text x="153.8" y="153.5">9.3</text>
<text x="168.4" y="153.5">83.9</text>
<text x="168.4" y="150.3">75.5</text>
<text x="183.6" y="153.5">46.5</text>
<text x="183.7" y="150.3">52.0</text>
<text x="16.7" y="156.7">SMBJ43A</text>
<text x="16.7" y="159.8">SMBJ45A</text>
<text x="36.1" y="159.8">MV</text>
<text x="36.2" y="156.7">MT</text>
<text x="45.2" y="156.7">SMBJ43CA</text>
<text x="45.2" y="159.8">SMBJ45CA</text>
<text x="66.3" y="159.8">CV</text>
<text x="66.4" y="156.7">CT</text>
<text x="77" y="156.7">47.8</text>
<text x="78.1" y="159.8">50</text>
<text x="87.2" y="159.8">55.3</text>
<text x="87.2" y="156.7">52.8</text>
<text x="98.1" y="159.8">1.0</text>
<text x="98.1" y="156.7">1.0</text>
<text x="109.9" y="159.8">45</text>
<text x="109.9" y="156.7">43</text>
<text x="123.3" y="159.8">1.0</text>
<text x="123.3" y="156.7">1.0</text>
<text x="137.7" y="159.8">72.7</text>
<text x="137.7" y="156.7">69.4</text>
<text x="153.8" y="159.8">8.3</text>
<text x="153.8" y="156.7">8.7</text>
<text x="168.4" y="159.8">94.5</text>
<text x="168.4" y="156.7">90.2</text>
<text x="183.6" y="159.8">41.5</text>
<text x="183.6" y="156.7">43.5</text>
<text x="16.7" y="166.2">SMBJ51A</text>
<text x="16.7" y="163">SMBJ48A</text>
<text x="36.1" y="163">MX</text>
<text x="36.2" y="166.2">MZ</text>
<text x="45.1" y="166.2">SMBJ51CA</text>
<text x="45.1" y="163">SMBJ48CA</text>
<text x="66.3" y="163">CX</text>
<text x="66.4" y="166.2">CZ</text>
<text x="77" y="166.2">56.7</text>
<text x="77" y="163">53.3</text>
<text x="87.2" y="166.2">62.7</text>
<text x="87.2" y="163">58.9</text>
<text x="98.1" y="166.2">1.0</text>
<text x="98.1" y="163">1.0</text>
<text x="109.9" y="166.2">51</text>
<text x="109.9" y="163">48</text>
<text x="123.2" y="166.2">1.0</text>
<text x="123.2" y="163">1.0</text>
<text x="137.7" y="166.2">82.4</text>
<text x="137.7" y="163">77.4</text>
<text x="153.8" y="166.2">7.3</text>
<text x="153.8" y="163">7.8</text>
<text x="167.6" y="166.2">107.1</text>
<text x="167.6" y="163">100.6</text>
<text x="183.6" y="166.2">36.5</text>
<text x="183.6" y="163">39.0</text>
<text x="16.7" y="172.6">SMBJ58A</text>
<text x="16.7" y="169.4">SMBJ54A</text>
<text x="36.1" y="172.6">NG</text>
<text x="36.2" y="169.4">NE</text>
<text x="45.1" y="172.6">SMBJ58CA</text>
<text x="45.1" y="169.4">SMBJ54CA</text>
<text x="66.2" y="172.6">DG</text>
<text x="66.3" y="169.4">DE</text>
<text x="77" y="172.6">64.4</text>
<text x="78.1" y="169.4">60</text>
<text x="87.2" y="172.6">71.2</text>
<text x="87.2" y="169.4">66.3</text>
<text x="98" y="172.6">1.0</text>
<text x="98.1" y="169.4">1.0</text>
<text x="109.8" y="172.6">58</text>
<text x="109.8" y="169.4">54</text>
<text x="123.2" y="172.6">1.0</text>
<text x="123.2" y="169.4">1.0</text>
<text x="137.7" y="172.6">93.6</text>
<text x="137.7" y="169.4">87.1</text>
<text x="153.8" y="172.6">6.5</text>
<text x="153.8" y="169.4">6.9</text>
<text x="167.6" y="172.6">121.7</text>
<text x="167.7" y="169.4">113.2</text>
<text x="183.6" y="172.6">32.5</text>
<text x="183.6" y="169.4">34.5</text>
<text x="16.6" y="178.9">SMBJ64A</text>
<text x="16.6" y="175.8">SMBJ60A</text>
<text x="36" y="178.9">NM</text>
<text x="36.2" y="175.8">NK</text>
<text x="45.1" y="178.9">SMBJ64CA</text>
<text x="45.1" y="175.8">SMBJ60CA</text>
<text x="66.1" y="178.9">DM</text>
<text x="66.3" y="175.8">DK</text>
<text x="77" y="178.9">71.1</text>
<text x="77" y="175.8">66.7</text>
<text x="87.1" y="178.9">78.6</text>
<text x="87.1" y="175.8">73.7</text>
<text x="98" y="178.9">1.0</text>
<text x="98" y="175.8">1.0</text>
<text x="109.8" y="178.9">64</text>
<text x="109.8" y="175.8">60</text>
<text x="123.2" y="178.9">1.0</text>
<text x="123.2" y="175.8">1.0</text>
<text x="137.7" y="175.8">96.8</text>
<text x="138" y="178.9">103</text>
<text x="153.8" y="178.9">5.9</text>
<text x="153.8" y="175.8">6.2</text>
<text x="167.6" y="178.9">133.9</text>
<text x="167.6" y="175.8">125.8</text>
<text x="183.6" y="178.9">29.5</text>
<text x="183.6" y="175.8">31.0</text>
<text x="16.6" y="185.3">SMBJ75A</text>
<text x="16.6" y="182.1">SMBJ70A</text>
<text x="36.2" y="185.3">NR</text>
<text x="36.3" y="182.1">NP</text>
<text x="45.1" y="182.1">SMBJ70CA</text>
<text x="45.1" y="185.3">SMBJ75CA</text>
<text x="66.2" y="185.3">DR</text>
<text x="66.3" y="182.1">DP</text>
<text x="77" y="185.3">83.3</text>
<text x="77" y="182.1">77.8</text>
<text x="87.1" y="185.3">92.1</text>
<text x="87.1" y="182.1">86.0</text>
<text x="98" y="185.3">1.0</text>
<text x="98" y="182.1">1.0</text>
<text x="109.8" y="182.1">70</text>
<text x="109.8" y="185.3">75</text>
<text x="123.2" y="182.1">1.0</text>
<text x="123.2" y="185.3">1.0</text>
<text x="138" y="185.3">121</text>
<text x="138.1" y="182.1">113</text>
<text x="153.8" y="185.3">5.0</text>
<text x="153.8" y="182.1">5.3</text>
<text x="167.6" y="185.3">157.3</text>
<text x="167.6" y="182.1">146.9</text>
<text x="183.6" y="185.3">25.0</text>
<text x="183.6" y="182.1">26.5</text>
<text x="16.6" y="191.7">SMBJ85A</text>
<text x="16.6" y="188.5">SMBJ78A</text>
<text x="36.2" y="191.7">NV</text>
<text x="36.3" y="188.5">NT</text>
<text x="45.1" y="191.7">SMBJ85CA</text>
<text x="45.1" y="188.5">SMBJ78CA</text>
<text x="66.3" y="191.7">DV</text>
<text x="66.4" y="188.5">DT</text>
<text x="77" y="191.7">94.4</text>
<text x="77" y="188.5">86.7</text>
<text x="87.1" y="188.5">95.8</text>
<text x="87.5" y="191.7">104</text>
<text x="98" y="191.7">1.0</text>
<text x="98" y="188.5">1.0</text>
<text x="109.8" y="191.7">85</text>
<text x="109.8" y="188.5">78</text>
<text x="123.2" y="191.7">1.0</text>
<text x="123.2" y="188.5">1.0</text>
<text x="138" y="191.7">137</text>
<text x="138" y="188.5">126</text>
<text x="153.8" y="191.7">4.4</text>
<text x="153.8" y="188.5">4.8</text>
<text x="167.6" y="191.7">178.1</text>
<text x="167.6" y="188.5">163.8</text>
<text x="183.6" y="191.7">22.0</text>
<text x="183.6" y="188.5">24.0</text>
<text x="16.6" y="194.9">SMBJ90A</text>
<text x="36.2" y="194.9">NX</text>
<text x="45.1" y="194.9">SMBJ90CA</text>
<text x="66.3" y="194.9">DX</text>
<text x="77.3" y="194.9">100</text>
<text x="87.7" y="194.9">111</text>
<text x="98" y="194.9">1.0</text>
<text x="109.8" y="194.9">90</text>
<text x="123.2" y="194.9">1.0</text>
<text x="138" y="194.9">146</text>
<text x="153.8" y="194.9">4.1</text>
<text x="167.6" y="194.9">189.8</text>
<text x="183.6" y="194.9">20.5</text>
<text x="16.6" y="201.2">SMBJ110A</text>
<text x="16.6" y="198">SMBJ100A</text>
<text x="36.3" y="201.2">PE</text>
<text x="36.3" y="198">NZ</text>
<text x="45.1" y="201.2">SMBJ110CA</text>
<text x="45.1" y="198">SMBJ100CA</text>
<text x="66.3" y="201.2">EE</text>
<text x="66.3" y="198">DZ</text>
<text x="77.3" y="201.2">122</text>
<text x="77.5" y="198">111</text>
<text x="87.5" y="201.2">135</text>
<text x="87.5" y="198">123</text>
<text x="98" y="201.2">1.0</text>
<text x="98" y="198">1.0</text>
<text x="109.1" y="198">100</text>
<text x="109.2" y="201.2">110</text>
<text x="123.2" y="201.2">1.0</text>
<text x="123.2" y="198">1.0</text>
<text x="138" y="201.2">177</text>
<text x="138" y="198">162</text>
<text x="153.8" y="201.2">3.4</text>
<text x="153.8" y="198">3.7</text>
<text x="167.6" y="201.2">230.1</text>
<text x="167.6" y="198">210.6</text>
<text x="183.6" y="201.2">17.0</text>
<text x="183.6" y="198">18.5</text>
<text x="16.6" y="207.6">SMBJ130A</text>
<text x="16.6" y="204.4">SMBJ120A</text>
<text x="36.1" y="204.4">PG</text>
<text x="36.3" y="207.6">PK</text>
<text x="45.1" y="207.6">SMBJ130CA</text>
<text x="45.1" y="204.4">SMBJ120CA</text>
<text x="66.2" y="204.4">EG</text>
<text x="66.3" y="207.6">EK</text>
<text x="77.3" y="207.6">144</text>
<text x="77.3" y="204.4">133</text>
<text x="87.5" y="207.6">159</text>
<text x="87.5" y="204.4">147</text>
<text x="98" y="207.6">1.0</text>
<text x="98" y="204.4">1.0</text>
<text x="109.1" y="207.6">130</text>
<text x="109.1" y="204.4">120</text>
<text x="123.2" y="207.6">1.0</text>
<text x="123.2" y="204.4">1.0</text>
<text x="138" y="207.6">209</text>
<text x="138" y="204.4">193</text>
<text x="153.8" y="207.6">2.9</text>
<text x="153.8" y="204.4">3.1</text>
<text x="167.6" y="207.6">271.7</text>
<text x="167.6" y="204.4">250.9</text>
<text x="183.6" y="207.6">14.5</text>
<text x="183.6" y="204.4">15.5</text>
<text x="16.6" y="214">SMBJ160A</text>
<text x="16.6" y="210.8">SMBJ150A</text>
<text x="36.1" y="210.8">PM</text>
<text x="36.3" y="214">PP</text>
<text x="45.1" y="214">SMBJ160CA</text>
<text x="45.1" y="210.8">SMBJ150CA</text>
<text x="66.1" y="210.8">EM</text>
<text x="66.4" y="214">EP</text>
<text x="77.3" y="214">178</text>
<text x="77.3" y="210.8">167</text>
<text x="87.5" y="214">197</text>
<text x="87.5" y="210.8">185</text>
<text x="98" y="214">1.0</text>
<text x="98" y="210.8">1.0</text>
<text x="109.1" y="214">160</text>
<text x="109.1" y="210.8">150</text>
<text x="123.2" y="214">1.0</text>
<text x="123.2" y="210.8">1.0</text>
<text x="138" y="214">259</text>
<text x="138" y="210.8">243</text>
<text x="153.8" y="214">2.3</text>
<text x="153.8" y="210.8">2.5</text>
<text x="167.6" y="214">336.7</text>
<text x="167.6" y="210.8">315.9</text>
<text x="183.6" y="210.8">12.5</text>
<text x="183.7" y="214">11.5</text>
<text x="16.6" y="220.3">SMBJ180A</text>
<text x="16.6" y="217.1">SMBJ170A</text>
<text x="36.2" y="217.1">PR</text>
<text x="36.4" y="220.3">PT</text>
<text x="45.1" y="220.3">SMBJ180CA</text>
<text x="45.1" y="217.1">SMBJ170CA</text>
<text x="66.3" y="217.1">ER</text>
<text x="66.4" y="220.3">ET</text>
<text x="77.3" y="220.3">201</text>
<text x="77.3" y="217.1">189</text>
<text x="87.5" y="220.3">222</text>
<text x="87.5" y="217.1">209</text>
<text x="98" y="220.3">1.0</text>
<text x="98" y="217.1">1.0</text>
<text x="109.1" y="220.3">180</text>
<text x="109.1" y="217.1">170</text>
<text x="123.2" y="220.3">1.0</text>
<text x="123.2" y="217.1">1.0</text>
<text x="138" y="220.3">292</text>
<text x="138" y="217.1">275</text>
<text x="153.8" y="220.3">2.1</text>
<text x="153.8" y="217.1">2.2</text>
<text x="167.6" y="220.3">379.6</text>
<text x="167.6" y="217.1">357.5</text>
<text x="183.6" y="220.3">10.5</text>
<text x="183.7" y="217.1">11.0</text>
<text x="16.6" y="226.7">SMBJ220A</text>
<text x="16.6" y="223.5">SMBJ200A</text>
<text x="36.3" y="226.7">PX</text>
<text x="36.3" y="223.5">PV</text>
<text x="45.1" y="226.7">SMBJ220CA</text>
<text x="45.1" y="223.5">SMBJ200CA</text>
<text x="66.3" y="226.7">EX</text>
<text x="66.3" y="223.5">EV</text>
<text x="77.3" y="226.7">246</text>
<text x="77.3" y="223.5">224</text>
<text x="87.5" y="226.7">272</text>
<text x="87.5" y="223.5">247</text>
<text x="98" y="226.7">1.0</text>
<text x="98" y="223.5">1.0</text>
<text x="109.1" y="226.7">220</text>
<text x="109.1" y="223.5">200</text>
<text x="123.2" y="226.7">1.0</text>
<text x="123.2" y="223.5">1.0</text>
<text x="138" y="226.7">356</text>
<text x="138" y="223.5">324</text>
<text x="153.8" y="226.7">1.7</text>
<text x="153.8" y="223.5">1.9</text>
<text x="167.6" y="226.7">462.8</text>
<text x="167.6" y="223.5">421.2</text>
<text x="184.3" y="226.7">8.5</text>
<text x="184.3" y="223.5">9.5</text>
<text x="16.6" y="233.1">SMBJ300A</text>
<text x="16.6" y="229.9">SMBJ250A</text>
<text x="36.1" y="233.1">QE</text>
<text x="36.3" y="229.9">PZ</text>
<text x="45.1" y="233.1">SMBJ300CA</text>
<text x="45.1" y="229.9">SMBJ250CA</text>
<text x="65.9" y="233.1">WE</text>
<text x="66.4" y="229.9">EZ</text>
<text x="77.3" y="233.1">335</text>
<text x="77.3" y="229.9">279</text>
<text x="87.5" y="233.1">371</text>
<text x="87.5" y="229.9">309</text>
<text x="98" y="233.1">1.0</text>
<text x="98" y="229.9">1.0</text>
<text x="109.1" y="233.1">300</text>
<text x="109.1" y="229.9">250</text>
<text x="123.2" y="233.1">1.0</text>
<text x="123.2" y="229.9">1.0</text>
<text x="138" y="233.1">486</text>
<text x="138" y="229.9">405</text>
<text x="153.8" y="233.1">1.3</text>
<text x="153.8" y="229.9">1.5</text>
<text x="167.6" y="233.1">631.8</text>
<text x="167.6" y="229.9">526.5</text>
<text x="184.3" y="233.1">6.5</text>
<text x="184.3" y="229.9">7.5</text>
<text x="16.6" y="239.4">SMBJ376A</text>
<text x="16.6" y="236.2">SMBJ350A</text>
<text x="35" y="239.4">376A</text>
<text x="36" y="236.2">QG</text>
<text x="45.1" y="239.4">SMBJ376CA</text>
<text x="45.1" y="236.2">SMBJ350CA</text>
<text x="64.9" y="239.4">376C</text>
<text x="65.8" y="236.2">WG</text>
<text x="77.3" y="239.4">418</text>
<text x="77.3" y="236.2">391</text>
<text x="87.5" y="239.4">462</text>
<text x="87.5" y="236.2">432</text>
<text x="98" y="239.4">1.0</text>
<text x="98" y="236.2">1.0</text>
<text x="109" y="239.4">376</text>
<text x="109" y="236.2">350</text>
<text x="123.2" y="239.4">1.0</text>
<text x="123.2" y="236.2">1.0</text>
<text x="138" y="239.4">602</text>
<text x="138" y="236.2">567</text>
<text x="153.8" y="239.4">1.0</text>
<text x="153.8" y="236.2">1.1</text>
<text x="167.6" y="239.4">782.6</text>
<text x="167.6" y="236.2">737.1</text>
<text x="184.3" y="239.4">5.0</text>
<text x="184.3" y="236.2">5.5</text>
<text x="16.6" y="245.8">SMBJ408A</text>
<text x="16.6" y="242.6">SMBJ400A</text>
<text x="35" y="245.8">408A</text>
<text x="36.1" y="242.6">QK</text>
<text x="45.1" y="245.8">SMBJ408CA</text>
<text x="45.1" y="242.6">SMBJ400CA</text>
<text x="64.9" y="245.8">408C</text>
<text x="65.9" y="242.6">WK</text>
<text x="77.3" y="245.8">456</text>
<text x="77.3" y="242.6">447</text>
<text x="87.5" y="245.8">504</text>
<text x="87.5" y="242.6">494</text>
<text x="98" y="245.8">1.0</text>
<text x="98" y="242.6">1.0</text>
<text x="109" y="245.8">408</text>
<text x="109" y="242.6">400</text>
<text x="123.2" y="245.8">1.0</text>
<text x="123.2" y="242.6">1.0</text>
<text x="138" y="245.8">658</text>
<text x="138" y="242.6">648</text>
<text x="153.8" y="242.6">0.9</text>
<text x="153.8" y="245.8">0.9</text>
<text x="167.6" y="242.6">842.4</text>
<text x="167.6" y="245.8">855.4</text>
<text x="184.3" y="242.6">4.5</text>
<text x="184.4" y="245.8">4.6</text>
<text x="16.7" y="249">SMBJ440A</text>
<text x="36" y="249">QM</text>
<text x="45.2" y="249">SMBJ440CA</text>
<text x="65.8" y="249">WM</text>
<text x="77.4" y="249">492</text>
<text x="87.5" y="249">543</text>
<text x="98.1" y="249">1.0</text>
<text x="109.1" y="249">440</text>
<text x="123.3" y="249">1.0</text>
<text x="138.1" y="249">713</text>
<text x="153.8" y="249">0.9</text>
<text x="167.6" y="249">926.9</text>
<text x="184.4" y="249">4.5</text>
<text x="16.7" y="252.2">SMBJ495A</text>
<text x="35.1" y="252.2">495A</text>
<text x="45.2" y="252.2">SMBJ495CA</text>
<text x="65" y="252.2">495C</text>
<text x="77.4" y="252.2">522</text>
<text x="87.5" y="252.2">578</text>
<text x="98.1" y="252.2">1.0</text>
<text x="109.1" y="252.2">495</text>
<text x="123.3" y="252.2">1.0</text>
<text x="138.1" y="252.2">760</text>
<text x="153.8" y="252.2">0.8</text>
<text x="167.6" y="252.2">988.0</text>
<text x="184.4" y="252.2">3.9</text>
</g>
<g font-size="2.5" fill="#231f20">
<text x="62" y="45.2">A</text>
<text x="84.5" y="58.2">BR</text>
<text x="140.8" y="59.6">pp</text>
<text x="171.5" y="59.6">pp</text>
<text x="124.6" y="61">RWM</text>
<text x="101.3" y="66.9">T</text>
<text x="109.2" y="66.9">RWM</text>
<text x="124.6" y="66.9">R</text>
<text x="138.6" y="69.9">(V)</text>
<text x="138.8" y="66.4">V</text>
<text x="140.4" y="67.1">c</text>
<text x="153.8" y="66.4">I</text>
<text x="154" y="69.9">(A)</text>
<text x="154.5" y="67.1">pp</text>
<text x="169.3" y="69.9">(V)</text>
<text x="169.4" y="66.4">V</text>
<text x="171.1" y="67.1">c</text>
<text x="184.4" y="66.4">I</text>
<text x="184.5" y="69.9">(A)</text>
<text x="185.1" y="67.1">pp</text>
<text x="15.9" y="256.2">Notes:</text>
<text x="15.9" y="261.5">2.</text>
<text x="15.9" y="258.8">1.</text>
<text x="20.1" y="261.5">Suff</text>
<text x="20.1" y="258.8">Suff</text>
<text x="23.8" y="261.5">ix ‘CA’ denotes a 5 % tolerance bidirectional device.</text>
<text x="23.8" y="258.8">ix ‘A’ denotes a 5 % tolerance unidirectional device.</text>
<text x="15.9" y="264.1">3. For bidirectional devices with a V</text>
<text x="15.9" y="267.4">Specif</text>
<text x="21.2" y="267.4">ications are subject to change without notice.</text>
<text x="55.4" y="264.8">R</text>
<text x="57.9" y="264.1">of 10 volts or less, the I</text>
<text x="83.3" y="264.8">R</text>
<text x="85.7" y="264.1">limit is double.</text>
<text x="15.9" y="270.2">Users should verify actual device performance in their specif</text>
<text x="15.9" y="273.1">The products described herein and this document are subject to specif</text>
<text x="73.9" y="270.2">ic applications.</text>
<text x="81.9" y="273.1">ic legal disclaimers as set forth on the last page of this document, and at www.bourns.com/docs/legal/disclaimer.pdf.</text>
</g>
<g font-size="2.1" fill="#231f20">
<text x="134.3" y="62.4">(10/1000 µs)</text>
<text x="149.7" y="61.7">(10/1000 µs)</text>
<text x="166.7" y="62.4">(8/20 µs)</text>
<text x="182" y="61.7">(8/20 µs)</text>
</g>
</svg>
